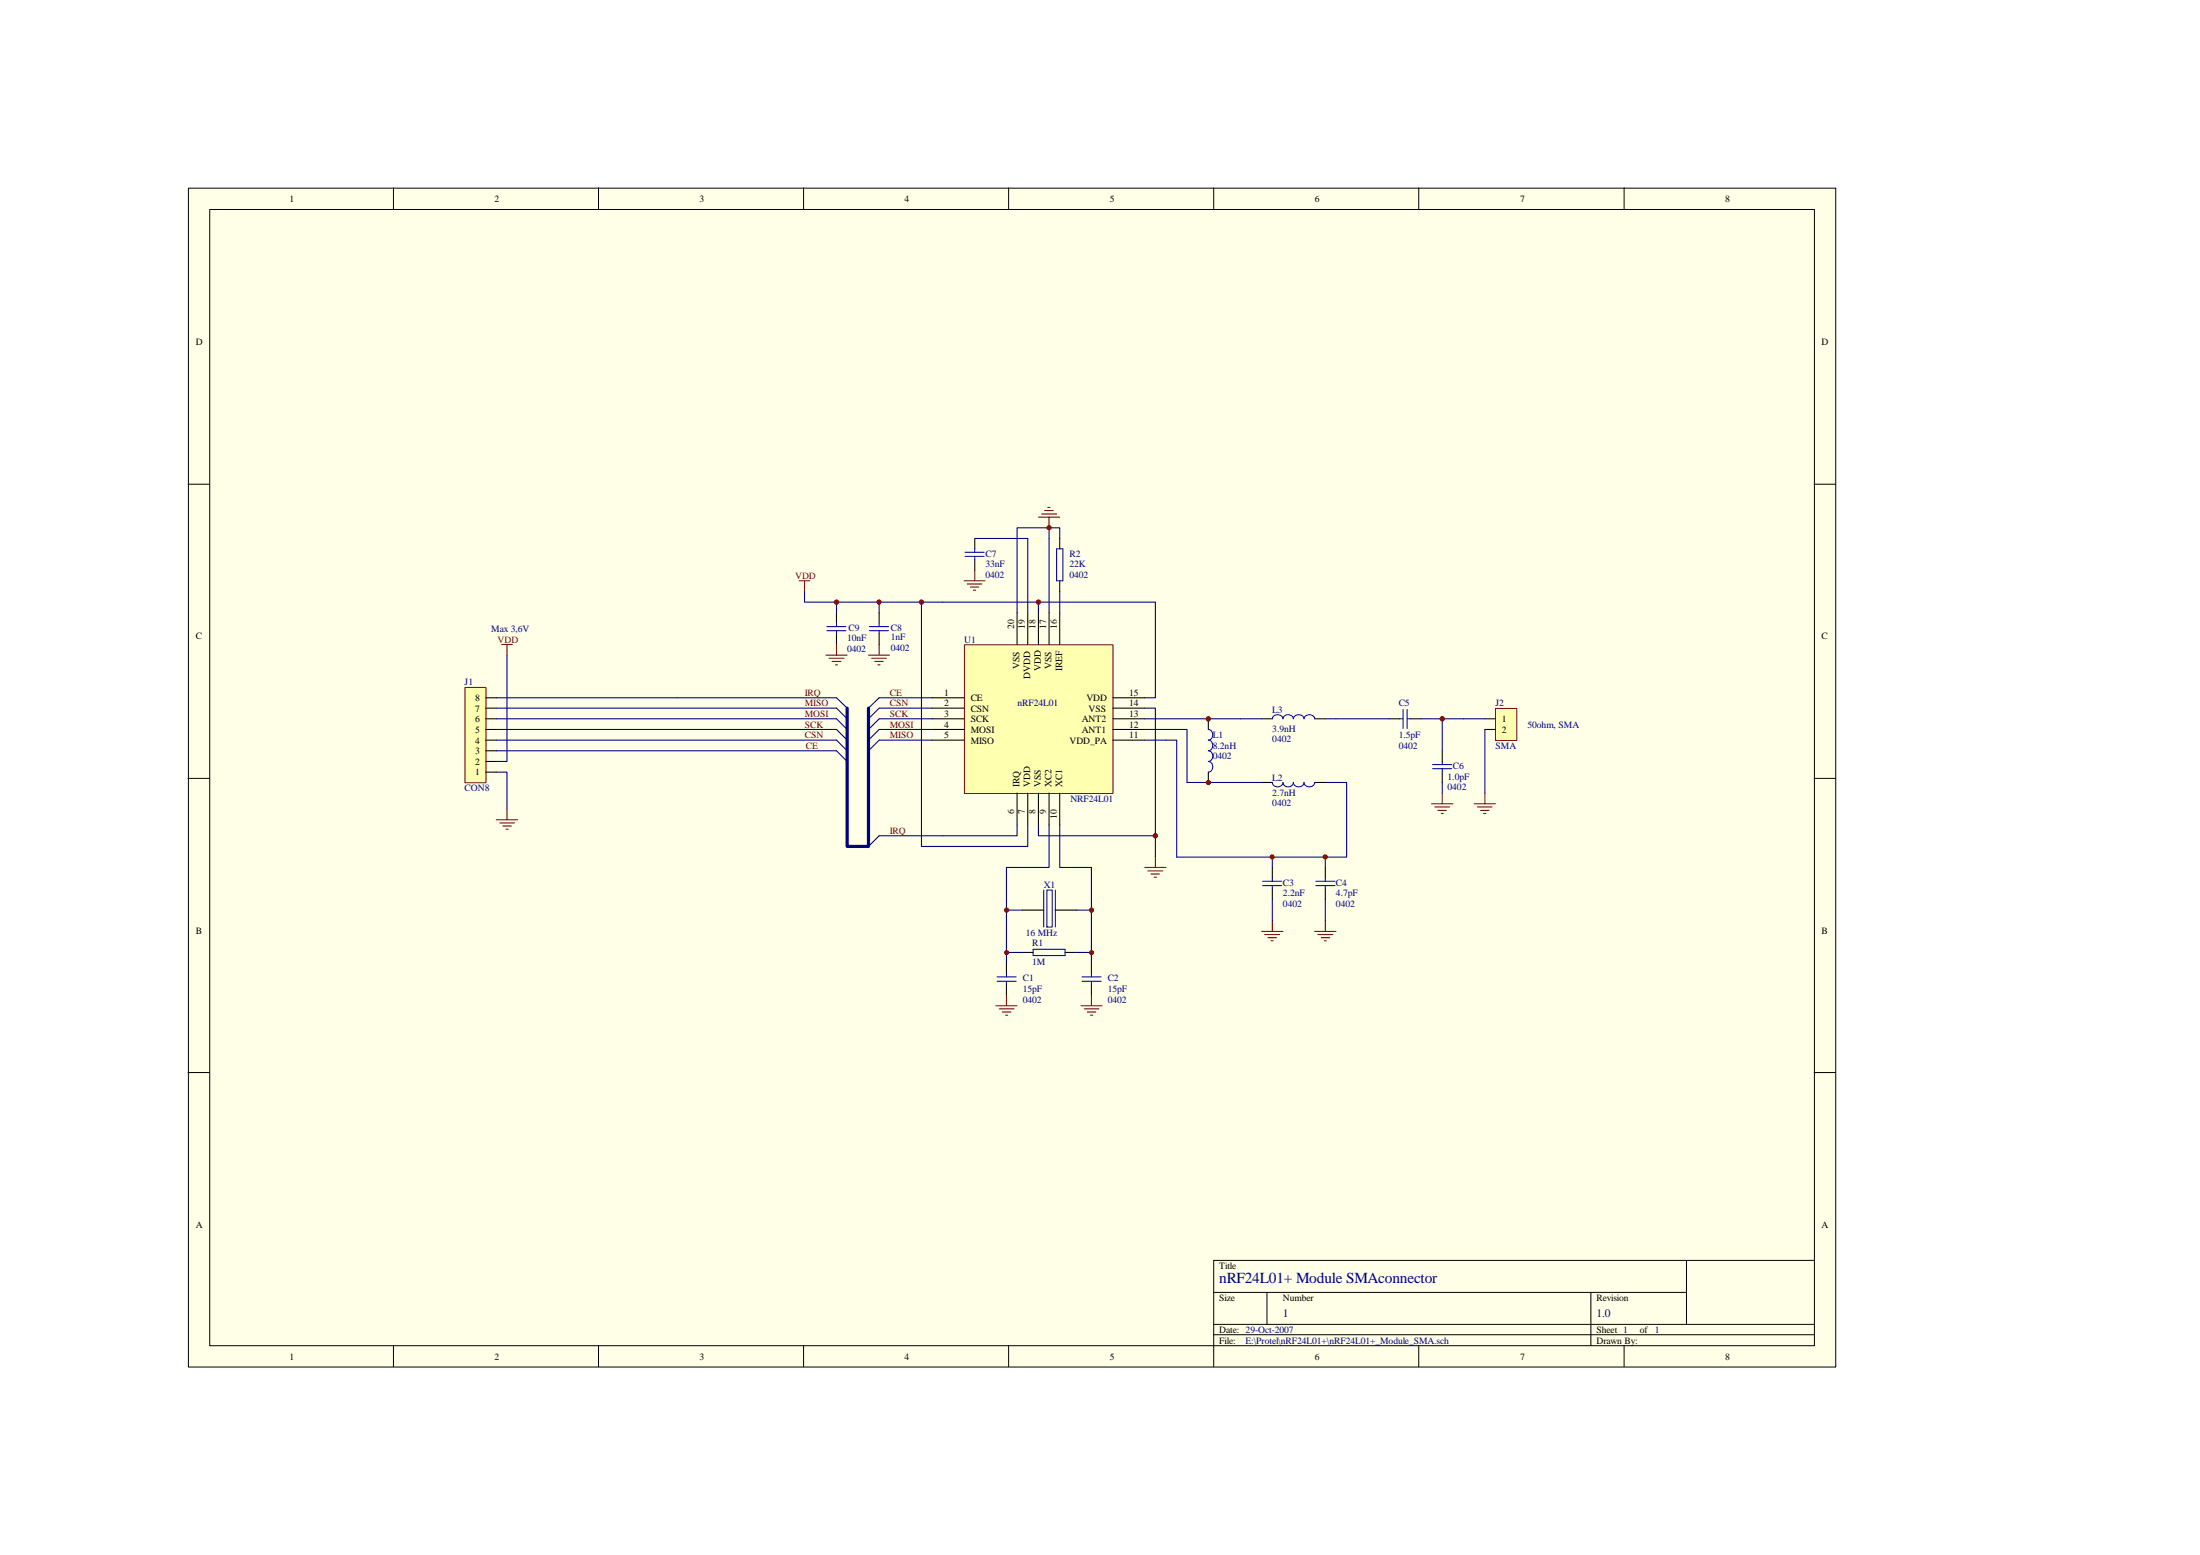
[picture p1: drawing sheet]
<svg xmlns="http://www.w3.org/2000/svg" width="297mm" height="210mm" viewBox="0 0 297 210" stroke-linecap="round" stroke-linejoin="round" font-family="sans-serif">
<path d="M25.4 25.4h222.5v159.1h-222.5z" fill="#ffffe8"/>
<g fill="none" stroke="#000" stroke-width=".14">
<path d="M25.4 25.4h222.5v159.1h-222.5zM28.3 28.3h216.7v153.4h-216.7zM53.1 25.4v2.8M80.8 25.4v2.8M108.5 25.4v2.8M136.2 25.4v2.8M163.9 25.4v2.8M191.6 25.4v2.8M219.3 25.4v2.8M25.4 65.4h2.9M131.6 72.7v1.4M131.6 75.5v1.5"/>
<path d="M143.1 72.7v1.4M143.1 78.4v1.4M244.9 65.4h2.9M112.9 82.7v1.4M112.9 85.6v1.4M118.7 82.7v1.4M118.7 85.6v1.4M163.1 97v1.5M170.3 97h1.5M177.5 97h1.4M187.5 97h1.5M190.4 97h1.5"/>
<path d="M25.4 105.1h2.9M163.1 104.2v1.4M170.3 105.6h1.5M171.8 117.1v1.4M171.8 120v1.4M177.5 105.6h1.4M178.9 117.1v1.4M178.9 120v1.4M194.7 101.3v1.5M194.7 104.2v1.4M244.9 105.1h2.9M135.9 130v1.4"/>
<path d="M135.9 132.9v1.4M138 128.6h1.5M138 122.9h2.9M142.5 122.9h2.9M143.8 128.6h1.4M147.4 130v1.4M147.4 132.9v1.4M25.4 144.8h2.9M244.9 144.8h2.9M163.9 174.5h63.8M163.9 178.8h81M171.1 174.5v4.3"/>
<path d="M214.8 174.5v7.1M227.7 170.1v8.7M244.9 170.1h-81v14.4M53.1 181.6v2.9M80.8 181.6v2.9M108.5 181.6v2.9M136.2 181.6v2.9M163.9 180.2h81M191.6 181.6v2.9M219.3 181.6v2.9"/>
</g>
<g fill="none" stroke="#00f" stroke-width=".14">
<path d="M130.3 75.1h2.6M130.3 74.5h2.6M131.6 74.1v.4M131.6 75.1v.4M142.7 74.1h.8v4.3h-.8zM111.6 85.1h2.6M111.6 84.6h2.6M112.9 84.1v.5M112.9 85.1v.5M117.4 85.1h2.6M117.4 84.6h2.6M118.7 84.1v.5"/>
<path d="M118.7 85.1v.5M163.1 98.5a.73 .73 0 0 1 .6 .7 .73 .73 0 0 1-.6 .7 .73 .73 0 0 1 .6 .7 .73 .73 0 0 1-.6 .7 .73 .73 0 0 1 .6 .8 .73 .73 0 0 1-.6 .7 .73 .73 0 0 1 .6 .7 .73 .73 0 0 1-.6 .7M171.8 97a.75 .75 0 0 1 .7-.5 .75 .75 0 0 1 .7 .5 .72 .72 0 0 1 .7-.5 .72 .72 0 0 1 .7 .5 .75 .75 0 0 1 .7-.5 .75 .75 0 0 1 .8 .5 .75 .75 0 0 1 .7-.5 .75 .75 0 0 1 .7 .5M189 97h.4M189.4 95.8v2.5M190 97h.4M190 95.8v2.5M170.5 119h2.6M170.5 119.5h2.6M171.8 105.6a.73 .73 0 0 0 .7 .6 .73 .73 0 0 0 .7-.6 .71 .71 0 0 0 .7 .6 .71 .71 0 0 0 .7-.6 .73 .73 0 0 0 .7 .6 .73 .73 0 0 0 .8-.6 .73 .73 0 0 0 .7 .6 .73 .73 0 0 0 .7-.6M171.8 118.5v.5M171.8 119.5v.5"/>
<path d="M177.7 119h2.6M177.7 119.5h2.6M178.9 118.5v.5M178.9 119.5v.5M193.4 103.8h2.6M193.4 103.2h2.6M194.7 102.8v.4M194.7 103.8v.4M134.6 131.9h2.6M134.6 132.5h2.6M135.9 131.4v.5M135.9 132.5v.4"/>
<path d="M139.5 128.1h4.3v.9h-4.3zM140.9 120.1v5M141.3 120.1h.8v5h-.8zM142.5 120.1v5M146.1 131.9h2.6M146.1 132.5h2.6M147.4 131.4v.5M147.4 132.5v.4"/>
</g>
<g fill="none" stroke="#800000" stroke-width=".14">
<path d="M107.9 78.4h1.4M108.6 78.4v1.4M130.2 78.4h2.8M130.6 78.8h2M131 79.2h1.2M131.4 79.7h.3M131.6 77v1.4M140.2 69.8h2.9M140.6 69.4h2.1M141.1 68.9h1.1M141.5 68.5h.3M141.6 69.8v1.4"/>
<path d="M111.5 88.4h2.9M111.9 88.9h2.1M112.3 89.3h1.2M112.8 89.7h.3M112.9 87v1.4M117.3 88.4h2.8M117.7 88.9h2M118.1 89.3h1.1M118.5 89.7h.3M118.7 87v1.4M154.6 117.1h2.8M155 117.6h2"/>
<path d="M155.4 118h1.1M155.8 118.4h.3M156 115.7v1.4M193.3 108.5h2.9M193.7 108.9h2M194.1 109.4h1.2M194.6 109.8h.3M194.7 107.1v1.4M134.4 135.8h2.9M134.9 136.2h2M135.3 136.6h1.2M135.8 137h.3"/>
<path d="M135.9 134.3v1.5M146 135.8h2.8M146.4 136.2h2M146.8 136.6h1.2M147.2 137h.3M147.4 134.3v1.5M170.3 125.7h2.9M170.8 126.2h2M171.2 126.6h1.1M171.6 127h.3M171.8 124.3v1.4M177.5 125.7h2.9"/>
<path d="M177.9 126.2h2.1M178.4 126.6h1.1M178.8 127h.3M178.9 124.3v1.4"/>
</g>
<g fill="none" stroke="#000080" stroke-width=".14">
<path d="M154.6 97h15.7M178.9 97h1.5M194.7 97v4.3M160.3 105.6h10M171.8 115.7v1.4M178.9 115.7v1.4M194.7 105.6v1.5M135.9 128.6h2.1M138 122.9h-2.1v7.1M145.2 128.6h2.2M145.4 122.9h2v7.1M171.8 121.4v2.9"/>
<path d="M178.9 121.4v2.9"/>
</g>
<path d="M130.3 87.1h20v20h-20z" fill="#ffffb0"/>
<path d="M67.7 87h1.5M68.4 87v1.4M130.2 87h20.1v20.1h-20.1zM67 110.7h2.9M67.5 111.1h2M67.9 111.5h1.1M68.3 111.9h.3M68.4 109.2v1.5" fill="none" stroke="#800000" stroke-width=".14"/>
<g fill="none" stroke="#000" stroke-width=".14">
<path d="M125.9 94.2h4.3M125.9 95.6h4.3M125.9 97h4.3M125.9 98.5h4.3M125.9 99.9h4.3M137.3 82.7v4.3M138.8 82.7v4.3M140.2 82.7v4.3M141.6 82.7v4.3M143.1 82.7v4.3M150.2 94.2h4.4M150.2 95.6h4.4"/>
<path d="M150.2 97h4.4M150.2 98.5h4.4M150.2 99.9h4.4M137.3 107.1v4.3M138.8 107.1v4.3M140.2 107.1v4.3M141.6 107.1v4.3M143.1 107.1v4.3"/>
</g>
<g fill="none" stroke="#000080" stroke-width=".14">
<path d="M108.6 79.8v1.5h47.4v12.9h-1.4M131.6 72.7h7.2v10M141.6 71.2v11.5M143.1 72.7v-1.5h-5.8v11.5M143.1 79.8v2.9M67 97h45.9l1.5 1.5M67 98.5h45.9l1.5 1.4M67 99.9h45.9l1.5 1.4M67 94.2h45.9l1.5 1.4M67 95.6h45.9l1.5 1.4M112.9 81.3v1.4M118.7 81.3v1.4"/>
<path d="M124.4 81.3v33h14.4v-2.9M125.9 97h-7.2l-1.4 1.5M125.9 98.5h-7.2l-1.4 1.4M125.9 99.9h-7.2l-1.4 1.4M125.9 94.2h-7.2l-1.4 1.4M125.9 95.6h-7.2l-1.4 1.4M140.2 81.3v1.4M154.6 99.9h4.3v15.8h22.9v-10.1h-2.9M154.6 98.5h5.7v7.1M154.6 95.6h1.4v20.1M191.9 97h5.7M67 101.3h45.9l1.5 1.5"/>
<path d="M137.3 111.4v1.4h-18.6l-1.4 1.5M140.2 111.4v1.4h15.8M141.6 111.4v5.7h-5.7v5.8M143.1 111.4v5.7h4.3v5.8"/>
</g>
<path d="M114.4 95.6v18.7h2.9v-18.7" fill="none" stroke="#000080" stroke-width=".43"/>
<circle cx="141.7" cy="71.2" r=".29" fill="#800000"/>
<circle cx="141.7" cy="71.2" r=".29" fill="none" stroke="#800000" stroke-width=".14"/>
<circle cx="135.9" cy="128.6" r=".28" fill="#800000"/>
<circle cx="135.9" cy="128.6" r=".28" fill="none" stroke="#800000" stroke-width=".14"/>
<circle cx="147.4" cy="128.6" r=".28" fill="#800000"/>
<circle cx="147.4" cy="128.6" r=".28" fill="none" stroke="#800000" stroke-width=".14"/>
<circle cx="147.4" cy="122.9" r=".29" fill="#800000"/>
<circle cx="147.4" cy="122.9" r=".29" fill="none" stroke="#800000" stroke-width=".14"/>
<circle cx="135.9" cy="122.9" r=".29" fill="#800000"/>
<circle cx="135.9" cy="122.9" r=".29" fill="none" stroke="#800000" stroke-width=".14"/>
<circle cx="171.8" cy="115.7" r=".27" fill="#800000"/>
<circle cx="171.8" cy="115.7" r=".27" fill="none" stroke="#800000" stroke-width=".14"/>
<circle cx="178.9" cy="115.7" r=".29" fill="#800000"/>
<circle cx="178.9" cy="115.7" r=".29" fill="none" stroke="#800000" stroke-width=".14"/>
<circle cx="194.7" cy="97" r=".3" fill="#800000"/>
<circle cx="194.7" cy="97" r=".3" fill="none" stroke="#800000" stroke-width=".14"/>
<circle cx="156" cy="112.8" r=".3" fill="#800000"/>
<circle cx="156" cy="112.8" r=".3" fill="none" stroke="#800000" stroke-width=".14"/>
<circle cx="140.2" cy="81.3" r=".3" fill="#800000"/>
<circle cx="140.2" cy="81.3" r=".3" fill="none" stroke="#800000" stroke-width=".14"/>
<circle cx="124.4" cy="81.3" r=".3" fill="#800000"/>
<circle cx="124.4" cy="81.3" r=".3" fill="none" stroke="#800000" stroke-width=".14"/>
<circle cx="112.9" cy="81.3" r=".3" fill="#800000"/>
<circle cx="112.9" cy="81.3" r=".3" fill="none" stroke="#800000" stroke-width=".14"/>
<circle cx="118.7" cy="81.3" r=".28" fill="#800000"/>
<circle cx="118.7" cy="81.3" r=".28" fill="none" stroke="#800000" stroke-width=".14"/>
<path d="M180.4 97h7.1" fill="none" stroke="#000080" stroke-width=".14"/>
<path d="M62.8 92.8h2.8v12.9h-2.8z" fill="#ffffb0"/>
<path d="M62.8 92.8h2.8v12.9h-2.8z" fill="none" stroke="#800000" stroke-width=".14"/>
<path d="M65.6 99.9h1.4M65.6 98.5h1.4M65.6 97h1.4M65.6 95.6h1.4M65.6 94.2h1.4M65.6 104.2h1.4M65.6 102.8h1.4M65.6 101.3h1.4" fill="none" stroke="#000" stroke-width=".14"/>
<path d="M68.4 88.4v14.4h-1.4M67 104.2h1.4v5" fill="none" stroke="#000080" stroke-width=".14"/>
<path d="M202 95.7h2.8v4.2h-2.8z" fill="#ffffb0"/>
<path d="M201.9 95.6h2.9v4.3h-2.9zM199 108.5h2.9M199.5 108.9h2M199.9 109.4h1.1M200.3 109.8h.3M200.5 107.1v1.4" fill="none" stroke="#800000" stroke-width=".14"/>
<path d="M200.5 97h1.4M200.5 98.5h1.4" fill="none" stroke="#000" stroke-width=".14"/>
<path d="M197.6 97h2.9M200.5 98.5v8.6" fill="none" stroke="#000080" stroke-width=".14"/>
<circle cx="163.1" cy="97" r=".3" fill="#800000"/>
<circle cx="163.1" cy="97" r=".3" fill="none" stroke="#800000" stroke-width=".14"/>
<circle cx="163.2" cy="105.6" r=".29" fill="#800000"/>
<circle cx="163.2" cy="105.6" r=".29" fill="none" stroke="#800000" stroke-width=".14"/>
<text font-size="2.1" fill="#000080" x="164.6" y="173.2">nRF24L01+ Module SMAconnector</text>
<g font-size="1.6" fill="#000080">
<text x="173.2" y="177.7">1</text>
<text x="215.6" y="177.7">1.0</text>
</g>
<g font-size="1.3">
<text x="39.1" y="27.2">1</text>
<text x="66.8" y="27.2">2</text>
<text x="94.4" y="27.2">3</text>
<text x="122.1" y="27.2">4</text>
<text x="149.9" y="27.2">5</text>
<text x="177.5" y="27.2">6</text>
<text x="205.2" y="27.2">7</text>
<text x="232.9" y="27.2">8</text>
<text x="26.5" y="46.6">D</text>
<text x="246" y="46.6">D</text>
<text x="26.5" y="86.3">C</text>
<text x="136.9" y="84.9" transform="rotate(-90 136.9 84.9)">20</text>
<text x="138.4" y="84.9" transform="rotate(-90 138.4 84.9)">19</text>
<text x="139.8" y="84.9" transform="rotate(-90 139.8 84.9)">18</text>
<text x="141.3" y="84.9" transform="rotate(-90 141.3 84.9)">17</text>
<text x="142.7" y="84.9" transform="rotate(-90 142.7 84.9)">16</text>
<text x="246" y="86.3">C</text>
<text x="64.2" y="94.6">8</text>
<text x="127.5" y="93.9">1</text>
<text x="127.5" y="95.3">2</text>
<text x="131.1" y="94.6">CE</text>
<text x="137.7" y="90.3" transform="rotate(-90 137.7 90.3)">VSS</text>
<text x="139.1" y="91.6" transform="rotate(-90 139.1 91.6)">DVDD</text>
<text x="140.5" y="90.6" transform="rotate(-90 140.5 90.6)">VDD</text>
<text x="142" y="90.3" transform="rotate(-90 142 90.3)">VSS</text>
<text x="143.4" y="90.6" transform="rotate(-90 143.4 90.6)">IREF</text>
<text x="146.7" y="94.6">VDD</text>
<text x="152.4" y="95.3">14</text>
<text x="152.4" y="93.9">15</text>
<text x="64.2" y="101.8">3</text>
<text x="64.2" y="100.4">4</text>
<text x="64.2" y="98.9">5</text>
<text x="64.2" y="97.5">6</text>
<text x="64.2" y="96.1">7</text>
<text x="127.5" y="96.8">3</text>
<text x="127.5" y="98.2">4</text>
<text x="127.5" y="99.7">5</text>
<text x="131.1" y="96.1">CSN</text>
<text x="131.1" y="97.5">SCK</text>
<text x="131.1" y="98.9">MOSI</text>
<text x="131.1" y="100.4">MISO</text>
<text x="144.4" y="100.4">VDD_PA</text>
<text x="146.1" y="98.9">ANT1</text>
<text x="146.1" y="97.5">ANT2</text>
<text x="147" y="96.1">VSS</text>
<text x="152.4" y="99.7">11</text>
<text x="152.4" y="98.2">12</text>
<text x="152.4" y="96.8">13</text>
<text x="202.8" y="97.5">1</text>
<text x="202.8" y="98.9">2</text>
<text x="64.2" y="104.6">1</text>
<text x="64.2" y="103.2">2</text>
<text x="137.7" y="106.3" transform="rotate(-90 137.7 106.3)">IRQ</text>
<text x="139.1" y="106.3" transform="rotate(-90 139.1 106.3)">VDD</text>
<text x="140.5" y="106.3" transform="rotate(-90 140.5 106.3)">VSS</text>
<text x="142" y="106.3" transform="rotate(-90 142 106.3)">XC2</text>
<text x="143.4" y="106.3" transform="rotate(-90 143.4 106.3)">XC1</text>
<text x="136.9" y="109.8" transform="rotate(-90 136.9 109.8)">6</text>
<text x="138.4" y="109.8" transform="rotate(-90 138.4 109.8)">7</text>
<text x="139.8" y="109.8" transform="rotate(-90 139.8 109.8)">8</text>
<text x="141.3" y="109.8" transform="rotate(-90 141.3 109.8)">9</text>
<text x="142.7" y="110.5" transform="rotate(-90 142.7 110.5)">10</text>
<text x="26.5" y="126">B</text>
<text x="246" y="126">B</text>
<text x="26.5" y="165.7">A</text>
<text x="246" y="165.7">A</text>
<text x="164.6" y="171.3">Title</text>
<text x="164.6" y="175.6">Size</text>
<text x="164.6" y="179.9">Date: 29-Oct-2007</text>
<text x="173.2" y="175.6">Number</text>
<text x="215.6" y="179.9">Sheet 1</text>
<text x="215.6" y="175.6">Revision</text>
<text x="221.4" y="179.9">of 1</text>
<text x="39.1" y="183.5">1</text>
<text x="66.8" y="183.5">2</text>
<text x="94.4" y="183.5">3</text>
<text x="122.1" y="183.5">4</text>
<text x="149.9" y="183.5">5</text>
<text x="164.6" y="181.4">File:</text>
<text x="177.5" y="183.5">6</text>
<text x="205.2" y="183.5">7</text>
<text x="215.6" y="181.4">Drawn By:</text>
<text x="232.9" y="183.5">8</text>
</g>
<g font-size="1.3" fill="#000080">
<text x="133.1" y="75.1">C7</text>
<text x="133.1" y="76.5">33nF</text>
<text x="133.1" y="78">0402</text>
<text x="144.4" y="75.1">R2</text>
<text x="144.4" y="76.5">22K</text>
<text x="144.4" y="78">0402</text>
<text x="66.3" y="85.3">Max 3,6V</text>
<text x="114.4" y="86.6">10nF</text>
<text x="114.4" y="88">0402</text>
<text x="114.6" y="85.2">C9</text>
<text x="120.3" y="85.2">C8</text>
<text x="120.3" y="86.4">1nF</text>
<text x="120.3" y="87.9">0402</text>
<text x="130.2" y="86.7">U1</text>
<text x="62.7" y="92.5">J1</text>
<text x="137.4" y="95.3">nRF24L01</text>
<text x="188.8" y="95.3">C5</text>
<text x="201.9" y="95.3">J2</text>
<text x="163.7" y="99.7">L1</text>
<text x="163.7" y="101">8.2nH</text>
<text x="171.8" y="96.2">L3</text>
<text x="171.8" y="98.8">3.9nH</text>
<text x="171.8" y="100.2">0402</text>
<text x="188.8" y="99.7">1.5pF</text>
<text x="188.8" y="101">0402</text>
<text x="201.9" y="101">SMA</text>
<text x="206.2" y="98.2">50ohm, SMA</text>
<text x="62.7" y="106.8">CON8</text>
<text x="163.7" y="102.5">0402</text>
<text x="171.8" y="105.4">L2</text>
<text x="171.8" y="107.4">2.7nH</text>
<text x="195.4" y="105.2">1.0pF</text>
<text x="195.4" y="106.7">0402</text>
<text x="196.2" y="103.8">C6</text>
<text x="144.5" y="108.2">NRF24L01</text>
<text x="171.8" y="108.8">0402</text>
<text x="140.9" y="119.8">X1</text>
<text x="173.2" y="119.5">C3</text>
<text x="180.4" y="119.5">C4</text>
<text x="173.2" y="121">2.2nF</text>
<text x="173.2" y="122.4">0402</text>
<text x="180.4" y="121">4.7pF</text>
<text x="180.4" y="122.4">0402</text>
<text x="138.5" y="126.3">16 MHz</text>
<text x="139.4" y="127.7">R1</text>
<text x="139.4" y="130.3">1M</text>
<text x="138.1" y="132.5">C1</text>
<text x="138.1" y="133.9">15pF</text>
<text x="138.1" y="135.3">0402</text>
<text x="149.6" y="132.5">C2</text>
<text x="149.6" y="133.9">15pF</text>
<text x="149.6" y="135.3">0402</text>
<text x="168.2" y="181.4">E:\Protel\nRF24L01+\nRF24L01+_Module_SMA.sch</text>
</g>
<g font-size="1.3" fill="#800000">
<text x="107.4" y="78.1">VDD</text>
<text x="67.2" y="86.7">VDD</text>
<text x="108.7" y="93.9">IRQ</text>
<text x="108.7" y="95.3">MISO</text>
<text x="120.1" y="93.9">CE</text>
<text x="120.1" y="95.3">CSN</text>
<text x="108.7" y="99.7">CSN</text>
<text x="108.7" y="96.8">MOSI</text>
<text x="108.7" y="98.2">SCK</text>
<text x="108.8" y="101">CE</text>
<text x="120.1" y="96.8">SCK</text>
<text x="120.1" y="98.2">MOSI</text>
<text x="120.1" y="99.7">MISO</text>
<text x="120.1" y="112.5">IRQ</text>
</g>
</svg>
